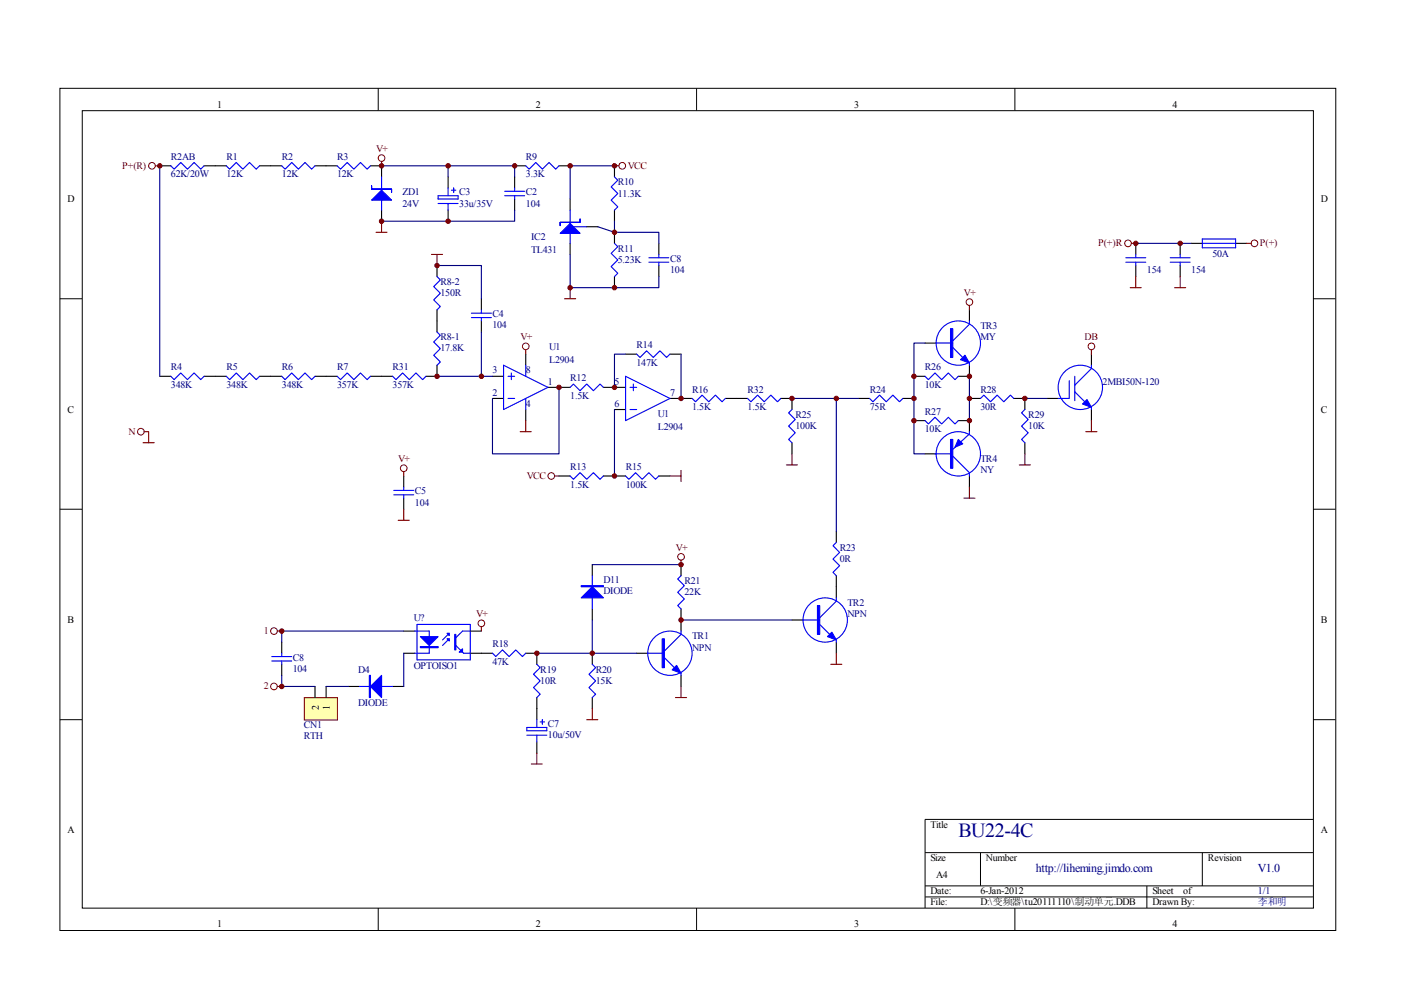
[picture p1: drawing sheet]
<svg xmlns="http://www.w3.org/2000/svg" width="297mm" height="210mm" viewBox="0 0 297 210" stroke-linecap="round" stroke-linejoin="round" font-family="sans-serif">
<g fill="none" stroke="#000" stroke-width=".21">
<path d="M12.7 18.7h270.5v178.6h-270.5zM80.2 18.7v4.7M147.7 18.7v4.7M215.2 18.7v4.7M17.4 23.5h261.1v169h-261.1zM12.7 63.3h4.7M278.4 63.3h4.7M12.7 108h4.7M278.4 108h4.7M12.7 152.6h4.7M278.4 152.6h4.7M278.4 173.7h-82.3v18.8"/>
<path d="M80.2 192.5v4.7M147.7 192.5v4.7M196.1 180.8h82.3M196.1 187.8h82.3M196.1 190.2h82.3M207.9 180.8v7M215.2 192.5v4.7M243.2 187.8v4.7M254.9 180.8v7"/>
</g>
<g fill="none" stroke="#000" stroke-width=".23">
<path d="M33.9 35.2h2.3M43.3 35.2h4.7M55 35.2h4.7M66.8 35.2h4.7M78.5 35.2h2.4v2.3M95 37.5v2.4M109.1 35.2h2.4M109.1 37.5v2.4M118.5 35.2h2.4M130.3 35.2v2.3M80.9 44.6v2.3M92.7 56.3v2.3"/>
<path d="M95 44.6v2.3M109.1 42.2v2.4M120.9 42.2v2.4M120.9 51.6v2.3M124.4 48.1h2.4M130.3 44.6v2.3M130.3 49.3v2.3M130.3 58.6v2.4M139.7 51.6v2.3M139.7 56.3v2.3M240.8 51.6v2.3M240.8 56.3v2.3"/>
<path d="M250.2 51.6v2.3M250.2 56.3v2.3M252.6 51.6h2.3M262 51.6h2.3M33.9 79.8h2.3M43.3 79.8h4.7M55 79.8h4.7M66.8 79.8h4.7M78.5 79.8h4.7M92.7 77.4v2.4h-2.4M92.7 65.7v4.7M102.1 63.3v2.4"/>
<path d="M102.1 68v2.4M104.4 79.8h2.4M111.5 75.1v2.3M132.6 75.1h2.4M142 75.1h2.4M196.1 72.7h2.4M205.5 65.7v2.3M205.5 77.4v2.4M231.4 75.1v2.3M104.4 84.5h2.4M111.5 86.8v2.4M116.2 82.1h4.7"/>
<path d="M127.9 82.1h4.7M130.3 86.8h2.3M142 84.5h4.7M153.8 84.5h4.7M165.6 84.5h2.3v2.3M167.9 93.9v2.3M182 84.5h2.4M191.4 84.5h2.4M196.1 96.2h2.4M205.5 84.5h2.4M205.5 89.2v2.3M214.9 84.5h2.4v2.3"/>
<path d="M217.3 93.9v2.3M222 84.5h2.3M231.4 86.8v2.4M118.5 100.9h2.4M125.6 119.7v2.4M127.9 100.9h4.7M139.7 100.9h2.3M144.4 119.7v2.4M177.3 112.7v2.3M205.5 100.9v2.4M59.7 136.2v2.3M85.6 138.5h2.4"/>
<path d="M85.6 133.8h2.4M99.7 138.5h4.7M99.7 133.8h2.4M111.5 138.5h2.3v2.4M125.6 129.1v2.4M125.6 138.5v2.4M135 138.5h2.3M144.4 129.1v4.7M167.9 131.5h2.4M177.3 122.1v4.7M177.3 136.2v2.3M59.7 140.9v2.3"/>
<path d="M73.8 145.5h2.4M83.2 145.5h2.4M113.8 147.9v4.7M113.8 157.3v2.3M125.6 147.9v2.3M144.4 143.2v2.3"/>
</g>
<g fill="none" stroke="#00f" stroke-width=".23">
<path d="M36.2 35.2l.7 .7 1.4-1.4 1.4 1.4 1.5-1.4 1.4 1.4 .7-.7M48 35.2l.7 .7 1.4-1.4 1.4 1.4 1.4-1.4 1.4 1.4 .7-.7M59.7 35.2l.7 .7 1.4-1.4 1.5 1.4 1.4-1.4 1.4 1.4 .7-.7M71.5 35.2l.7 .7 1.4-1.4 1.4 1.4 1.4-1.4 1.4 1.4 .7-.7M80.9 37.5v7.1M95 39.9v1.6M96.2 39.9v.9M109.1 39.9v.7M111.5 35.2l.7 .7 1.4-1.4 1.4 1.4 1.4-1.4 1.4 1.4 .7-.7M130.3 37.5l.7 .7-1.4 1.4 1.4 1.4-1.4 1.4 1.4 1.5-.7 .7M92.7 58.6l.7 .7-1.5 1.5 1.5 1.4-1.5 1.4 1.5 1.4-.7 .7M92.9 41.5h4.2v.7h-4.2z"/>
<path d="M92.9 43.1h4.2M95 43.1v1.5M95.7 40.3h1M107 41.5h4.2M107 40.6h4.2M109.1 41.5v.7M120.9 44.6v7M121.1 48.1h3.3M130.3 51.6l.7 .7-1.4 1.4 1.4 1.4-1.4 1.4 1.4 1.4-.7 .7M137.6 54.7h4.2M137.6 55.6h4.2M139.7 53.9v.8"/>
<path d="M139.7 55.6v.7M238.7 54.7h4.2M238.7 55.6h4.2M240.8 53.9v.8M240.8 55.6v.7M248.1 54.7h4.2M248.1 55.6h4.2M250.2 53.9v.8M250.2 55.6v.7M254.9 50.7h7.1v1.8h-7.1zM254.9 51.6h7.1M36.2 79.8l.7 .7 1.4-1.4 1.4 1.4 1.5-1.4 1.4 1.4 .7-.7"/>
<path d="M48 79.8l.7 .7 1.4-1.4 1.4 1.4 1.4-1.4 1.4 1.4 .7-.7M59.7 79.8l.7 .7 1.4-1.4 1.5 1.4 1.4-1.4 1.4 1.4 .7-.7M71.5 79.8l.7 .7 1.4-1.4 1.4 1.4 1.4-1.4 1.4 1.4 .7-.7M83.2 79.8l.8 .7 1.4-1.4 1.4 1.4 1.4-1.4 1.4 1.4 .7-.7M92.7 70.4l.7 .7-1.5 1.4 1.5 1.4-1.5 1.4 1.5 1.4-.7 .7M99.9 67.3h4.3M99.9 66.4h4.3M102.1 65.7v.7M102.1 67.3v.7M106.8 77.4l9.4 4.7-9.4 4.7zM107.7 79.8h1.4M108.4 79.1v1.4"/>
<path d="M111.5 77.4v2.4M132.6 79.8l9.4 4.7-9.4 4.7zM135 75.1l.7 .7 1.4-1.4 1.4 1.4 1.4-1.4 1.4 1.4 .7-.7M198.5 72.7h3.5M202 73.7l2.1 2.1M205.5 68v.7l-3.5 3.6M205.5 77v.4M227.9 79.8v5.2M231.4 77.4v.7l-3.5 3.6M107.7 84.5h1.4M111.5 84.5v2.3M120.9 82.1l.7-.7 1.4 1.4 1.4-1.4 1.4 1.4 1.4-1.4 .7 .7"/>
<path d="M133.6 86.8h1.4M133.6 82.1h1.4M134.3 81.4v1.4M146.7 84.5l.7 .7 1.5-1.4 1.4 1.4 1.4-1.4 1.4 1.4 .7-.7M158.5 84.5l.7 .7 1.4-1.4 1.4 1.4 1.4-1.4 1.5 1.4 .7-.7M167.9 86.8l-.7 .7 1.4 1.4-1.4 1.5 1.4 1.4-1.4 1.4 .7 .7M184.4 84.5l.7 .7 1.4-1.4 1.4 1.4 1.4-1.4 1.4 1.4 .7-.7M198.2 96.2h3.3M202 96.7l3.5 3.5v.7M205.5 91.5v.5l-3.5 3.3M207.9 84.5l.7-.7 1.4 1.4 1.4-1.4 1.4 1.4 1.4-1.4 .7 .7M217.3 86.8l-.7 .7 1.4 1.4-1.4 1.5 1.4 1.4-1.4 1.4 .7 .7"/>
<path d="M226.7 80.7v3.8h-2.4M227.9 83.1l2.1 2.1M231.4 86.4v.4M120.9 100.9l.7 .7 1.4-1.4 1.4 1.4 1.4-1.4 1.4 1.4 .7-.7M132.6 100.9l.7 .7 1.4-1.4 1.5 1.4 1.4-1.4 1.4 1.4 .7-.7M177.3 115l-.7 .7 1.4 1.4-1.4 1.4 1.4 1.4-1.4 1.5 .7 .7M57.6 139.2h4.2M59.7 138.5v.7M88 133.8h3v4.7h-3M88.4 132.4h11.3v7.5h-11.3zM95.2 135.4l-1.4 1.5M95.2 134.3l-1.4 1.4"/>
<path d="M96.7 136.9l1.6 1.6h1.4M99.7 133.8h-1.6l-1.4 1.4M104.4 138.5l.7 .7 1.4-1.4 1.4 1.4 1.5-1.4 1.4 1.4 .7-.7M125.6 122.1v7M137.3 138.5h3.6M140.9 139.4l2.1 2.2M144.4 133.8v.7l-3.5 3.5M144.4 122.1l-.7 .7 1.4 1.4-1.4 1.4 1.4 1.4-1.4 1.4 .7 .7M170.3 131.5h3.5M173.8 132.4l2.1 2.1M177.3 126.8v.7l-3.5 3.5M177.3 135.7v.5"/>
<path d="M57.6 140.1h4.2M59.7 140.1v.8M76.2 145.5h7M111.7 154.2h4.2v.7h-4.2zM111.7 155.9h4.2M113.8 140.9l.7 .7-1.4 1.4 1.4 1.4-1.4 1.4 1.4 1.4-.7 .7M113.8 152.6v1.6M113.8 155.9v1.4M114.5 153.1h1M115 152.6v.9M125.6 140.9l.7 .7-1.4 1.4 1.4 1.4-1.4 1.4 1.4 1.4-.7 .7M144.4 142.7v.5"/>
<circle cx="203.2" cy="72.7" r="4.7"/>
<circle cx="203.2" cy="96.2" r="4.7"/>
<circle cx="229.1" cy="82.1" r="4.7"/>
<circle cx="142" cy="138.5" r="4.7"/>
<circle cx="175" cy="131.5" r="4.7"/>
</g>
<g fill="#00f" stroke="#00f" stroke-width=".23">
<path d="M118.8 49.5l2.1-2.1 2.1 2.1z"/>
<path d="M78.8 42.4l2.1-2.1 2.1 2.1z"/>
<path d="M203.6 76.3l1-1 .9 1.7z"/>
<path d="M203.2 93.2l.9 .9-1.6 .7z"/>
<path d="M229.5 85.7l1-1 .9 1.7z"/>
<path d="M142.5 142l1-.9 .9 1.6z"/>
<path d="M176.4 134l.9 1.7-1.9-.7z"/>
<path d="M89.1 135h3.8l-1.9 1.9z"/>
<path d="M94.8 134.3h.4v.4z"/>
<path d="M94.8 135.4h.4v.5z"/>
<path d="M97.4 138.3l.7-.7v.7z"/>
<path d="M123.2 126.8l2.4-2.4 2.3 2.4z"/>
<path d="M78.5 145.5l2.4-2.3v4.7z"/>
<path d="M118.8 47.1v.7v-.7h4.2v-.7v.7z" fill-rule="evenodd"/>
<path d="M78.8 39.4v.7h4.2v.7v-.7h-4.2z" fill-rule="evenodd"/>
<path d="M201.5 69.7h.5v6.1h-.5z" fill-rule="evenodd"/>
<path d="M201.5 93.2h.5v6.1h-.5z" fill-rule="evenodd"/>
<path d="M140.4 135.4h.5v6.2h-.5z" fill-rule="evenodd"/>
<path d="M173.3 128.4h.5v6.1h-.5z" fill-rule="evenodd"/>
<path d="M89.1 137.1h3.8v.2h-3.8z" fill-rule="evenodd"/>
<path d="M96.4 134.5h.3v3.3h-.3z" fill-rule="evenodd"/>
<path d="M123.2 124.2h4.7v.2h-4.7z" fill-rule="evenodd"/>
<path d="M78.3 143.2h.2v4.7h-.2z" fill-rule="evenodd"/>
</g>
<g fill="none" stroke="#800000" stroke-width=".21">
<circle cx="32.2" cy="35.2" r=".71"/>
<circle cx="80.9" cy="33.5" r=".71"/>
<circle cx="131.9" cy="35.2" r=".71"/>
<circle cx="239.2" cy="51.6" r=".71"/>
<circle cx="266" cy="51.6" r=".71"/>
<circle cx="111.5" cy="73.4" r=".7"/>
<circle cx="205.5" cy="64" r=".7"/>
<circle cx="231.4" cy="73.4" r=".71"/>
<circle cx="29.9" cy="91.5" r=".7"/>
<circle cx="116.9" cy="100.9" r=".7"/>
</g>
<g fill="none" stroke="#800000" stroke-width=".23">
<path d="M32.9 35.2h1M80.9 34.2v1M130.3 35.2h.9M79.7 49.3h2.4M80.9 46.9v2.4M91.5 53.9h2.3M92.7 53.9v2.4M239.9 51.6h.9M240.8 58.6v2.4M250.2 58.6v2.4M264.3 51.6h1M111.5 74.1v1"/>
<path d="M119.7 63.3h2.4M120.9 61v2.3M205.5 64.8v.9M231.4 74.1v1M239.6 61h2.4M249 61h2.4M30.3 93.9h2.4M30.6 91.5h.9v2.4M110.3 91.5h2.3M111.5 89.2v2.3M144.4 99.7v2.4M166.7 98.6h2.4"/>
<path d="M167.9 96.2v2.4M216.1 98.6h2.4M217.3 96.2v2.4M230.2 91.5h2.4M231.4 89.2v2.3M117.6 100.9h.9M142 100.9h2.4M204.4 105.6h2.3M205.5 103.3v2.3"/>
</g>
<g fill="none" stroke="#000080" stroke-width=".23">
<path d="M33.9 35.2v44.6M80.9 35.2h28.2v2.3M95 35.2v2.3M130.3 35.2h-9.4v7M92.7 56.3h9.4v7M109.1 44.6v2.3h-28.2M120.9 53.9v7.1h18.8v-2.4M126.8 48.1l3.5 1.2M130.3 46.9v2.4h9.4v2.3M240.8 51.6h11.8M102.1 70.4v9.4h-9.4M102.1 79.8h2.3"/>
<path d="M132.6 75.1h-2.3v7M144.4 75.1v9.4M118.5 82.1v14.1h-14.1v-11.7M130.3 86.8v14.1M167.9 84.5h14.1M217.3 84.5h4.7"/>
</g>
<g fill="#800000" stroke="#800000" stroke-width=".21">
<circle cx="80.9" cy="35.2" r=".47"/>
<circle cx="109.1" cy="35.2" r=".47"/>
<circle cx="95" cy="46.9" r=".47"/>
<circle cx="95" cy="35.2" r=".47"/>
<circle cx="120.9" cy="35.2" r=".47"/>
<circle cx="130.3" cy="35.2" r=".47"/>
<circle cx="130.3" cy="61" r=".47"/>
<circle cx="130.3" cy="49.3" r=".47"/>
<circle cx="80.9" cy="46.9" r=".47"/>
<circle cx="120.9" cy="61" r=".47"/>
<circle cx="92.7" cy="56.3" r=".47"/>
<circle cx="92.7" cy="79.8" r=".47"/>
<circle cx="102.1" cy="79.8" r=".47"/>
<circle cx="33.9" cy="35.2" r=".47"/>
<circle cx="144.4" cy="84.5" r=".47"/>
<circle cx="130.3" cy="82.1" r=".47"/>
<circle cx="118.5" cy="82.1" r=".47"/>
<circle cx="130.3" cy="100.9" r=".47"/>
<circle cx="240.8" cy="51.6" r=".47"/>
<circle cx="250.2" cy="51.6" r=".47"/>
<circle cx="167.9" cy="84.5" r=".47"/>
</g>
<path d="M64.6 148h6.9v4.7h-6.9z" fill="#ffffb0"/>
<g fill="none" stroke="#800000" stroke-width=".21">
<path d="M64.5 147.9h7v4.8h-7z"/>
<circle cx="85.6" cy="99.3" r=".71"/>
<circle cx="144.4" cy="118.1" r=".71"/>
<circle cx="58.1" cy="133.8" r=".7"/>
<circle cx="102.1" cy="132.2" r=".71"/>
<circle cx="58.1" cy="145.5" r=".71"/>
</g>
<path d="M193.8 79.8h2.3M203.2 79.8h2.3M193.8 89.2h2.3M203.2 89.2h2.3M85.6 100.9v2.4M85.6 105.6v2.4M66.8 145.5v2.4M69.1 145.5v2.4" fill="none" stroke="#000" stroke-width=".23"/>
<g fill="none" stroke="#800000" stroke-width=".23">
<path d="M85.6 100v.9M84.4 110.3h2.4M85.6 108v2.3M144.4 118.8v.9M58.8 133.8h.9M102.1 132.9v.9M177.3 138.5v2.4M58.8 145.5h.9M113.8 159.6v2.4M124.4 152.6h2.4M125.6 150.2v2.4M143.2 147.9h2.4"/>
<path d="M144.4 145.5v2.4M176.1 140.9h2.4M112.6 162h2.4"/>
</g>
<path d="M196.1 72.7h-2.3v23.5h2.3M205.5 79.8v9.4M177.3 84.5v28.2M125.6 119.7h18.8M85.6 133.8h-25.9v2.4M85.6 138.5v7M113.8 138.5h21.2M125.6 131.5v7M144.4 131.5h23.5M59.7 143.2v2.3h7.1M69.1 145.5h4.7" fill="none" stroke="#000080" stroke-width=".23"/>
<g fill="#800000" stroke="#800000" stroke-width=".21">
<circle cx="59.7" cy="133.8" r=".47"/>
<circle cx="59.7" cy="145.5" r=".47"/>
<circle cx="144.4" cy="131.5" r=".47"/>
<circle cx="177.3" cy="84.5" r=".47"/>
<circle cx="144.4" cy="119.7" r=".47"/>
<circle cx="113.8" cy="138.5" r=".47"/>
<circle cx="125.6" cy="138.5" r=".47"/>
<circle cx="217.3" cy="84.5" r=".47"/>
<circle cx="193.8" cy="84.5" r=".47"/>
<circle cx="193.8" cy="79.8" r=".47"/>
<circle cx="193.8" cy="89.2" r=".47"/>
<circle cx="205.5" cy="89.2" r=".47"/>
<circle cx="205.5" cy="79.8" r=".47"/>
<circle cx="205.5" cy="84.5" r=".47"/>
</g>
<path d="M196.1 79.8l.7 .7 1.4-1.4 1.5 1.4 1.4-1.4 1.4 1.4 .7-.7M196.1 89.2l.7 .7 1.4-1.4 1.5 1.4 1.4-1.4 1.4 1.4 .7-.7M83.5 104h4.2M83.5 104.9h4.2M85.6 103.3v.7M85.6 104.9v.7" fill="none" stroke="#00f" stroke-width=".23"/>
<text font-size="4.2" fill="#000080" x="203.2" y="177.4">BU22-4C</text>
<g font-size="2.5" fill="#000080">
<text x="219.6" y="184.8">http://liheming.jimdo.com</text>
<text x="266.7" y="184.8">V1.0</text>
</g>
<g font-size="2.1">
<text x="46.1" y="22.9">1</text>
<text x="113.6" y="22.9">2</text>
<text x="181.1" y="22.9">3</text>
<text x="248.6" y="22.9">4</text>
<text x="14.3" y="42.8">D</text>
<text x="280.1" y="42.8">D</text>
<text x="14.3" y="87.5">C</text>
<text x="280.1" y="87.5">C</text>
<text x="14.3" y="132.1">B</text>
<text x="280.1" y="132.1">B</text>
<text x="67.6" y="150.5" transform="rotate(-90 67.6 150.5)">2</text>
<text x="69.9" y="150.5" transform="rotate(-90 69.9 150.5)">1</text>
<text x="14.3" y="176.7">A</text>
<text x="197.3" y="175.5">Title</text>
<text x="280.1" y="176.7">A</text>
<text x="197.3" y="182.6">Size</text>
<text x="209" y="182.6">Number</text>
<text x="256.1" y="182.6">Revision</text>
<text x="197.3" y="189.6">Date:</text>
<text x="197.3" y="192">File:</text>
<text x="198.5" y="186.1">A4</text>
<text x="207.9" y="189.6">6-Jan-2012</text>
<text x="207.9" y="192">D:\变频器\tu20111110\制动单元.DDB</text>
<text x="244.3" y="189.6">Sheet</text>
<text x="244.3" y="192">Drawn By:</text>
<text x="250.9" y="189.6">of</text>
<text x="46.1" y="196.6">1</text>
<text x="113.6" y="196.6">2</text>
<text x="181.1" y="196.6">3</text>
<text x="248.6" y="196.6">4</text>
</g>
<g font-size="2.1" fill="#800000">
<text x="25.9" y="35.7">P+(R)</text>
<text x="79.8" y="32.3">V+</text>
<text x="133.1" y="35.7">VCC</text>
<text x="232.8" y="52.2">P(+)R</text>
<text x="267.1" y="52.2">P(+)</text>
<text x="204.4" y="62.8">V+</text>
<text x="110.3" y="72.2">V+</text>
<text x="230" y="72.2">DB</text>
<text x="27.3" y="92.1">N</text>
<text x="84.4" y="98">V+</text>
<text x="111.7" y="101.5">VCC</text>
<text x="143.3" y="116.8">V+</text>
<text x="100.9" y="130.9">V+</text>
<text x="56" y="134.4">1</text>
<text x="56" y="146.1">2</text>
</g>
<g font-size="2.1" fill="#000080">
<text x="36.2" y="33.9">R2AB</text>
<text x="48" y="33.9">R1</text>
<text x="59.8" y="33.9">R2</text>
<text x="71.5" y="33.9">R3</text>
<text x="111.5" y="33.9">R9</text>
<text x="36.2" y="37.6">62K/20W</text>
<text x="48" y="37.6">12K</text>
<text x="59.8" y="37.6">12K</text>
<text x="71.5" y="37.6">12K</text>
<text x="85.3" y="41.4">ZD1</text>
<text x="97.4" y="41.4">C3</text>
<text x="111.5" y="37.6">3.3K</text>
<text x="111.5" y="41.4">C2</text>
<text x="131" y="39.3">R10</text>
<text x="131" y="41.7">11.3K</text>
<text x="85.3" y="43.8">24V</text>
<text x="97.4" y="43.8">33u/35V</text>
<text x="111.5" y="43.8">104</text>
<text x="112.6" y="50.8">IC2</text>
<text x="112.6" y="53.6">TL431</text>
<text x="131" y="53.4">R11</text>
<text x="131" y="55.7">5.23K</text>
<text x="142.1" y="55.5">C8</text>
<text x="142.1" y="57.8">104</text>
<text x="243.2" y="57.8">154</text>
<text x="252.6" y="57.8">154</text>
<text x="257" y="54.5">50A</text>
<text x="93.4" y="60.5">R8-2</text>
<text x="93.4" y="62.8">150R</text>
<text x="104.4" y="67.2">C4</text>
<text x="104.4" y="69.6">104</text>
<text x="207.9" y="69.8">TR3</text>
<text x="93.4" y="72.2">R8-1</text>
<text x="93.4" y="74.5">17.8K</text>
<text x="116.4" y="74.3">U1</text>
<text x="116.4" y="77.1">L2904</text>
<text x="135" y="73.8">R14</text>
<text x="135" y="77.6">147K</text>
<text x="207.9" y="72.2">MY</text>
<text x="36.2" y="78.5">R4</text>
<text x="36.2" y="82.3">348K</text>
<text x="48" y="78.5">R5</text>
<text x="48" y="82.3">348K</text>
<text x="59.8" y="78.5">R6</text>
<text x="59.8" y="82.3">348K</text>
<text x="71.5" y="78.5">R7</text>
<text x="71.5" y="82.3">357K</text>
<text x="83.2" y="78.5">R31</text>
<text x="83.2" y="82.3">357K</text>
<text x="104.4" y="83.9">2</text>
<text x="104.4" y="79.2">3</text>
<text x="111.5" y="79.2">8</text>
<text x="116.2" y="81.5">1</text>
<text x="120.9" y="80.9">R12</text>
<text x="130.3" y="81.5">5</text>
<text x="142.1" y="83.9">7</text>
<text x="146.7" y="83.2">R16</text>
<text x="158.5" y="83.2">R32</text>
<text x="184.4" y="83.2">R24</text>
<text x="196.1" y="78.5">R26</text>
<text x="196.1" y="82.3">10K</text>
<text x="207.9" y="83.2">R28</text>
<text x="233.8" y="81.5">2MBI50N-120</text>
<text x="111.5" y="86.3">4</text>
<text x="120.9" y="84.6">1.5K</text>
<text x="130.3" y="86.3">6</text>
<text x="139.4" y="88.4">U1</text>
<text x="146.7" y="87">1.5K</text>
<text x="158.5" y="87">1.5K</text>
<text x="168.7" y="88.6">R25</text>
<text x="184.4" y="87">75R</text>
<text x="196.1" y="87.9">R27</text>
<text x="207.9" y="87">30R</text>
<text x="218" y="88.6">R29</text>
<text x="139.4" y="91.2">L2904</text>
<text x="168.7" y="90.9">100K</text>
<text x="196.1" y="91.6">10K</text>
<text x="218" y="90.9">10K</text>
<text x="120.9" y="99.7">R13</text>
<text x="132.7" y="99.7">R15</text>
<text x="207.9" y="98">TR4</text>
<text x="207.9" y="100.3">NY</text>
<text x="88" y="104.8">C5</text>
<text x="88" y="107.2">104</text>
<text x="120.9" y="103.4">1.5K</text>
<text x="132.7" y="103.4">100K</text>
<text x="178.1" y="116.8">R23</text>
<text x="178.1" y="119.1">0R</text>
<text x="127.9" y="123.6">D11</text>
<text x="127.9" y="125.9">DIODE</text>
<text x="145.1" y="123.9">R21</text>
<text x="87.7" y="131.6">U?</text>
<text x="145.1" y="126.2">22K</text>
<text x="179.7" y="128.5">TR2</text>
<text x="179.7" y="130.9">NPN</text>
<text x="104.4" y="137.3">R18</text>
<text x="146.7" y="135.6">TR1</text>
<text x="146.7" y="137.9">NPN</text>
<text x="62.1" y="140.1">C8</text>
<text x="62.1" y="142.4">104</text>
<text x="75.9" y="142.6">D4</text>
<text x="87.7" y="141.9">OPTOISO1</text>
<text x="104.4" y="141">47K</text>
<text x="114.6" y="142.6">R19</text>
<text x="126.3" y="142.6">R20</text>
<text x="75.9" y="149.7">DIODE</text>
<text x="114.6" y="145">10R</text>
<text x="126.3" y="145">15K</text>
<text x="64.4" y="154.4">CN1</text>
<text x="116.2" y="154.1">C7</text>
<text x="64.4" y="156.7">RTH</text>
<text x="116.2" y="156.5">10u/50V</text>
<text x="266.7" y="192">李和明</text>
<text x="266.7" y="189.6">1/1</text>
</g>
</svg>
